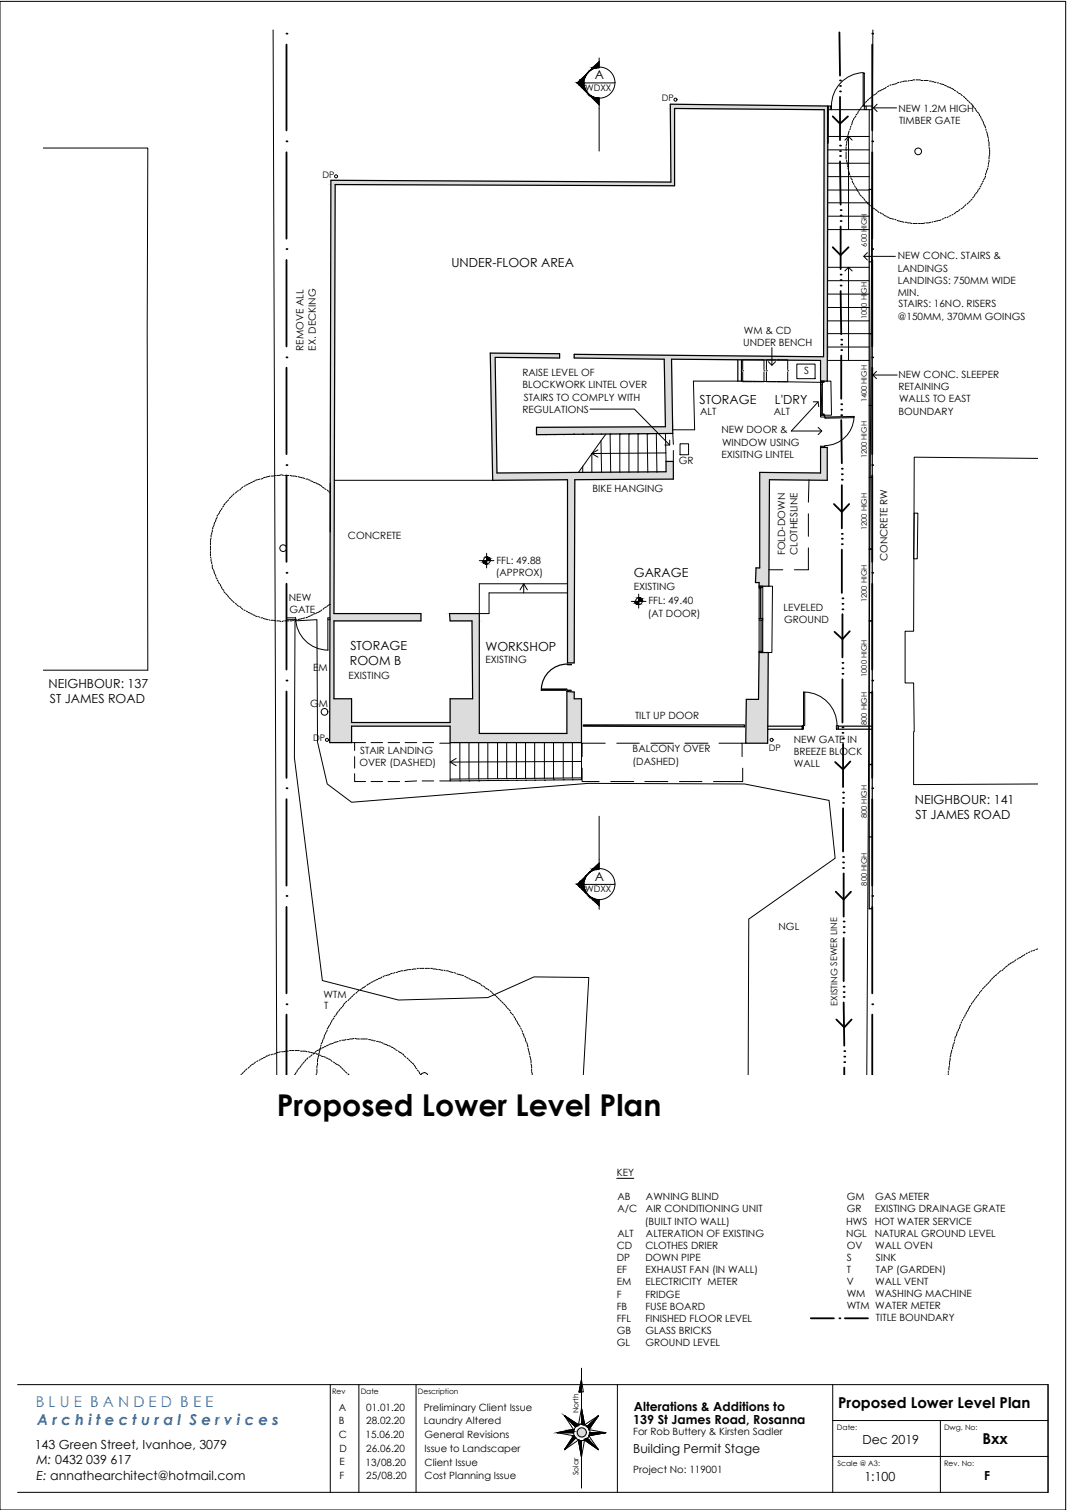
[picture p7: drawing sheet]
<svg xmlns="http://www.w3.org/2000/svg" width="297mm" height="420mm" viewBox="0 0 297 420" stroke-linecap="round" stroke-linejoin="round" font-family="sans-serif">
<!-- layer: Ex-Door -->
<path d="M150.7 191.7h7.1v.4h-7.1zM157.8 192.1h1.2v.3h-1.2zM157.9 184.8a7.2 7.2 0 0 0-7.2 6.8M158 184.4h1v.6h-1zM162.4 201.7h44.9v.5l-44.9-.1z" fill="none" stroke="#000" stroke-width=".34"/>
<!-- layer: Ex-Hatch -->
<g fill="#dcdcdc" stroke="#dcdcdc" stroke-width=".28">
<path d="M186.6 29l43.9 .5h-43.9z"/>
<path d="M92.1 50.2l94.7 .5h-94.7z"/>
<path d="M93.3 51.4h94.5v.3z"/>
<path d="M159.9 98.6l69.4 .7h-69.4z"/>
<path d="M149.4 118.9h37.9v1.7z"/>
<path d="M125.1 170.7h8.3z"/>
<path d="M93 172.8h24.2z"/>
<path d="M125.3 172.8h8.1z"/>
<path d="M157.8 192.4h2.1z"/>
<path d="M125.3 194.4h6.3z"/>
<path d="M91.8 202.1h6.1v4.5z"/>
<path d="M125.3 204.1h36.6v2.5z"/>
<path d="M136.5 98.3l19.3 .1h-19.3z"/>
<path d="M137.8 99.4h18v.2z"/>
<path d="M185.4 128.4h2.1z"/>
<path d="M137.2 133.5h20.8l-20.8 .1z"/>
<path d="M158 133.5h2l-.1 50.9z"/>
<path d="M211.3 181.6h.2z"/>
<path d="M207.8 194.6h3.4z"/>
<path d="M207.8 194.6h6.1l-.2 12.2z"/>
<path d="M228.4 124.5h1.9z"/>
<path d="M211.5 131.4l16.9 .2h-16.9z"/>
<path d="M214.2 133.5h16.1v.1z"/>
<path d="M210.5 158h1z"/>
<path d="M210.3 162.1h3.7z"/>
<path d="M186.6 29.5l43.9 .7v-.7zM186.6 29.5l43.9 .7h-43.9z"/>
<path d="M187.8 30.2l42.7 .3v-.3zM187.8 30.2l42.7 .3z"/>
<path d="M186.6 30.2l1.2 .3v-.3zM186.6 30.2l1.2 .3h-1.2z"/>
<path d="M186.6 30.5l1.2 19.7v-19.7zM186.6 30.5l1.2 19.7h-1z"/>
<path d="M186.8 50.2l1 .5v-.5zM186.8 50.2l1 .5h-1z"/>
<path d="M92.1 50.7l95.7 .7v-.7zM92.1 50.7l95.7 .7h-95.7z"/>
<path d="M92.1 51.4l1.2 .3v-.3zM92.1 51.4l1.2 .3h-1.2z"/>
<path d="M229.4 30.5l1.1 68.1v-68.1zM229.4 30.5l1.1 68.1h-1.2z"/>
<path d="M229.3 98.6l1.2 .7v-.7zM229.3 98.6l1.2 .7h-1.2z"/>
<path d="M159.9 99.3l70.4 .3 .2-.3zM159.9 99.3l70.4 .3h-70.4z"/>
<path d="M159.9 99.6l70.4 .3v-.3zM159.9 99.6l70.4 .3h-45.4zM184.9 99.9h45.4zM184.9 99.9h45.4z"/>
<path d="M186.9 99.9l43.4 .4v-.4zM186.9 99.9l43.4 .4z"/>
<path d="M228.4 100.3l1.9 5.7v-5.7zM228.4 100.3l1.9 5.7h-1.9z"/>
<path d="M229.4 106h.4zM228.4 106h1.4zM228.4 106h1.9z"/>
<path d="M228.4 106h.7zM228.4 106h.7zM228.4 106h1z"/>
<path d="M184.9 99.9l2.4 18.8-.4-18.8zM184.9 99.9l2.4 18.8h-2z"/>
<path d="M185.3 118.7l2 .2v-.2zM149.4 118.9l35.9-.2 2 .2z"/>
<path d="M149.4 118.9v1.7h37.9zM149.4 120.6h37.9l-37.9 .3z"/>
<path d="M92.1 51.7l.9 119 .3-119zM92.1 51.7l.9 119h-1.1z"/>
<path d="M91.9 170.7h25.3zM91.9 170.7h25.3z"/>
<path d="M91.9 170.7l25.3 2.1v-2.1zM91.9 170.7l25.3 2.1h-25.3z"/>
<path d="M91.9 172.8h1.1zM91.9 172.8h1.1z"/>
<path d="M125.1 170.7l8.3 2.1v-2.1zM125.1 170.7l8.3 2.1h-8.1zM125.3 172.8h8.1z"/>
<path d="M157.8 192.4l2.1 2v-2zM157.8 192.4l2.1 2h-2.1z"/>
<path d="M91.9 172.8l1.1 21.6v-21.6zM91.9 172.8l1.1 21.6h-1.2z"/>
<path d="M91.8 194.4h6.1zM91.8 194.4h6.1z"/>
<path d="M131.4 172.8l2 21.6v-21.6zM131.4 172.8l2 21.6h-1.8zM131.6 194.4h1.8zM131.6 194.4h1.8z"/>
<path d="M157.8 194.4h4.1zM157.8 194.4h4.1z"/>
<path d="M125.3 194.4l8.1 6.6v-6.6zM125.3 194.4l8.1 6.6h-8.1z"/>
<path d="M91.8 194.4l6.1 6.6v-6.6zM91.8 194.4l6.1 6.6h-6.1z"/>
<path d="M125.3 201h8.1zM125.3 201h8.1z"/>
<path d="M91.8 201h33.5zM91.8 201h33.5z"/>
<path d="M91.8 201l41.6 1.1v-1.1zM91.8 201l41.6 1.1h-41.6z"/>
<path d="M97.9 202.1h35.5zM97.9 202.1h35.5z"/>
<path d="M91.8 202.1h6.1zM91.8 202.1h6.1z"/>
<path d="M157.8 194.4l4.1 9.7v-9.7zM157.8 194.4l4.1 9.7h-4.1z"/>
<path d="M125.3 202.1l8.1 2v-2zM125.3 202.1l8.1 2h-8.1z"/>
<path d="M157.8 204.1h4.1zM157.8 204.1h4.1z"/>
<path d="M125.3 204.1h32.5zM125.3 204.1h32.5z"/>
<path d="M91.8 206.6h6.1zM91.8 202.1l6.1 4.5h-6.1z"/>
<path d="M125.3 206.6h36.6zM125.3 204.1l36.6 2.5h-36.6z"/>
<path d="M136.5 98.4l19.3 1v-1zM136.5 98.4l19.3 1h-19.1z"/>
<path d="M136.7 99.4l1.1 .2v-.2zM136.7 99.4l1.1 .2h-1.1z"/>
<path d="M185.4 128.4l2.1 2.9v-2.9zM185.4 128.4l2.1 2.9h-2.1z"/>
<path d="M185.4 131.3l2.1 .3v-.3zM138.3 131.6l47.1-.3 2.1 .3z"/>
<path d="M136.7 99.6l1.6 32-.5-32zM136.7 99.6l1.6 32h-1.1z"/>
<path d="M137.2 131.6l50.3 1.7v-1.7zM137.2 131.6l50.3 1.7h-50.3z"/>
<path d="M137.2 133.3l22.8 .2 27.5-.2zM137.2 133.3l22.8 .2h-22.8z"/>
<path d="M137.2 133.5h22.8zM137.2 133.5h22.8z"/>
<path d="M158 184.4h1.9zM158 133.5l1.9 50.9h-1.9z"/>
<path d="M211.3 181.6h2.6zM211.3 181.6h2.6z"/>
<path d="M211.3 181.6l2.6 13v-13zM211.3 181.6l2.6 13h-2.7z"/>
<path d="M207.6 206.8h6.1zM207.8 194.6l5.9 12.2h-6.1z"/>
<path d="M228.4 124.5l1.9 6.9v-6.9zM228.4 124.5l1.9 6.9h-1.9z"/>
<path d="M228.4 131.4l1.9 .2v-.2zM228.4 131.4l1.9 .2h-1.9z"/>
<path d="M211.5 131.6l18.8 1.9v-1.9zM211.5 131.6l18.8 1.9h-18.8z"/>
<path d="M211.5 133.5l2.7 .1v-.1zM211.5 133.5l2.7 .1h-2.7z"/>
<path d="M211.5 133.6l2.5 24.4 .2-24.4zM211.5 133.6l2.5 24.4h-2.5z"/>
<path d="M210.5 158l3.5 4.1v-4.1zM210.5 158l3.5 4.1h-3.7zM210.3 162.1h3.7z"/>
<path d="M211.3 162.1l2.7 1v-1zM211.3 162.1l2.7 1h-2.7zM211.3 163.1h2.7z"/>
<path d="M211.3 163.1h2.7zM212.3 163.1h1.7zM212.3 163.1h1.7zM212.3 163.1h1.7z"/>
</g>
<path d="M92.1 50.2l94.7 .5-.2-21.7 43.9 .5-.2 76.5h-1.9v-5.7l-41.5-.4 .4 20.7-37.9 .3v-2l35.9-.2-.4-18.8-25-.3v-1l69.4 .7 .1-68.8-41.6-.3v21.5l-94.5-.3-.3 119.3h24.2v2.1h-24.2v21.6h4.9v6.6h27.4v-6.6h6.3l-.2-21.6h-6.1l-.2-2.1h8.3v33.4h24.4v-11.7h2.1v2h2v12.2h-36.6v-4.5h-27.4v4.5h-6.1zM136.5 98.3l19.3 .1v1.2l-18-.2 .5 32.2 47.1-.3v-2.9h2.1v4.9l-27.5 .2-.1 50.9h-1.9v-50.9l-20.8 .1zM211.5 131.4l16.9 .2v-7.1h1.9v9.1l-16.1-.1-.2 29.6h-2.7v-1h-1l.2-4.1h1zM211.3 181.6h2.6l-.2 25.2h-6.1l.2-12.2h3.4z" fill="none" stroke="#dcdcdc" stroke-width=".28"/>
<!-- layer: Win-15 -->
<g fill="none" stroke="#000" stroke-width=".28">
<path d="M228.4 106.9v8.3M228.9 106.9v8.3M230.3 106h1l.2 9.5h-1.9M151.9 120.9h.1M154.4 120.9h.1M157 120.9h.1M159.7 120.8h.1M162.2 120.8h.1M164.8 120.8h.1M167.3 120.8h.1M169.8 120.8h.1M172.6 120.8h.1"/>
<path d="M175.1 120.8h.1M177.6 120.8h.1M180.2 120.8h.1M182.7 120.6h.1M211.3 163.8v8.3M211.3 172.6v8.6M211.8 163.8v8.3M211.8 172.6v8.6M212.3 163.4v17.8M214 163.1h1.1l-.2 18.5h-1"/>
</g>
<!-- layer: Ex-Wall-4 -->
<path d="M230.5 29.5l-43.9-.5 .2 21.7-94.7-.5-.3 156.4h6.1v-4.5h27.4v4.5h36.6v-12.2h-2v-1.8l-2.1-.2v11.7h-24.4v-33.4h-8.3l.2 2.1h6.1l.2 21.6h-6.3v6.6h-27.4v-6.6h-4.9v-21.6h24.2v-2.1h-24.2l.3-119.3 94.5 .3v-21.5l41.6 .3-.1 68.8-69.4-.7v1l25 .3 .4 18.8-35.9 .2v2l37.9-.3-.4-20.7 41.5 .4v5.7h1.9l.2-76.5v10.3M136.5 98.3l19.3 .1v1.2l-18-.2 .5 32.2 47.1-.3v-2.9h2.1v4.9l-27.5 .2-.1 50.9h-1.9v-50.9l-20.8 .1zM211.5 131.4l16.9 .2v-7.1h1.9v9.1l-16.1-.1-.2 29.6h-2.7v-1h-1l.2-4.1h1zM211.3 181.6h2.6l-.2 25.2h-6.1l.2-12.2h3.4z" fill="none" stroke="#000" stroke-width=".34"/>
<!-- layer: Furniture-BI -->
<path d="M205.4 106h-12.4l.4 13.6h-6.1M206.4 106l21.9 .4" fill="none" stroke="#000" stroke-width=".28"/>
<!-- layer: Stair-2 -->
<g fill="none" stroke="#000" stroke-width=".28">
<path d="M162.2 129.8v1.6M164.8 126.2v5.2M167.3 122.6l.2 8.8M168.7 120.8l-7.7 10.6M169.8 120.8l.2 10.6M172.6 120.8v10.6M175.1 120.8v10.6M177.6 120.8v10.6M180.2 120.8l.1 10.6M182.7 120.6l.2 10.8M185.3 120.6l.1 7.8M128 217.3h.1"/>
<path d="M128 206.6v10.2M130.6 217.3h.1M130.6 206.6v10.2M133.3 217.3h.1M133.3 206.6v10.2M135.8 217.1h.1M135.8 206.6v10M138.5 217.1h.1M138.5 206.6v10M141.1 217.1h.1M141.1 206.6v10M143.8 217.1h.1"/>
<path d="M143.8 206.6v10M146.3 217.1h.1M146.3 206.6v10M148.8 217.1h.1M148.8 206.6v10M151.6 217.1h.1M151.6 206.6v10M154.1 217h.1M154.1 206.6v10M156.8 217h.1M156.8 206.6v9.9M159.3 217h.1"/>
<path d="M159.3 206.6v9.9M161.9 206.6v10.4l-36.6 .3v-10.5M161.9 216.5l-36.6 .3"/>
</g>
<!-- layer: Over -->
<g fill="none" stroke="#000" stroke-width=".28">
<path d="M187.3 120.6l.2 3.1M187.5 125.3v3.1M225.2 133.5l-.2 6.2M214 158.5h3.9M225 143v6.2M225 152.4v6.1h-3.9M97.9 206.6h.8M98.7 215.3v2.2h3.1M98.7 210.5v3.2M101.8 206.6h-3.1v2.2M103.3 217.5h3.2M103.3 206.6h3.2"/>
<path d="M108 217.5h3.3M108 206.6h3.3M112.8 206.6h3.2M116 217.3l-3.2 .2M117.5 217.3h3.2M117.7 206.6h3M122.4 206.8h2.9M122.4 217.3h2.9M162.1 213.7v3.8h4.7M168.5 206.8h-6.4v3.7M170 217.5h6.4M171.7 206.8h6.3"/>
<path d="M179.5 217.5h6.4M181.2 206.8h6.3M189.1 217.5h6.3M190.7 206.8h6.4M200.2 206.8h6.4v3.7M206.6 206.8h1M206.8 213.7v3.8h-8.2"/>
</g>
<!-- layer: Title-Bdy -->
<g fill="#000">
<circle cx="79.8" cy="9.4" r=".25"/>
<circle cx="242.8" cy="9.4" r=".25"/>
<circle cx="79.8" cy="39.3" r=".25"/>
<circle cx="242.8" cy="39.3" r=".25"/>
<circle cx="79.8" cy="69.3" r=".25"/>
<circle cx="242.8" cy="69.3" r=".25"/>
<circle cx="79.8" cy="99.4" r=".25"/>
<circle cx="242.8" cy="99.4" r=".25"/>
<circle cx="79.8" cy="129.4" r=".25"/>
<circle cx="242.8" cy="129.4" r=".25"/>
<circle cx="79.8" cy="159.4" r=".25"/>
<circle cx="242.8" cy="159.4" r=".25"/>
<circle cx="79.8" cy="189.4" r=".25"/>
<circle cx="242.8" cy="189.4" r=".25"/>
<circle cx="79.8" cy="219.3" r=".25"/>
<circle cx="242.8" cy="219.3" r=".25"/>
<circle cx="79.8" cy="249.3" r=".25"/>
<circle cx="242.8" cy="249.3" r=".25"/>
<circle cx="79.8" cy="279.4" r=".25"/>
<circle cx="242.8" cy="279.4" r=".25"/>
<circle cx="233.7" cy="366.8" r=".25"/>
</g>
<g fill="none" stroke="#000" stroke-width=".51">
<path d="M79.8 12.4v23.9M242.8 12.4v23.9M79.8 42.4v24M242.8 42.4v24M79.8 72.3v24.1M242.8 72.3v24.1M79.8 102.3v24.1M242.8 102.3v24.1M79.8 132.3v24M242.8 132.3v24M79.8 162.4v23.9M242.8 162.4v23.9"/>
<path d="M79.8 192.4v24.1M242.8 192.4v24.1M79.8 222.4v24M242.8 222.4v24M79.8 252.3v24.1M242.8 252.3v24.1M79.8 282.3v16.8M242.8 282.3v16.8M225.7 366.8h6.5M235.2 366.8h6.4"/>
</g>
<!-- layer: Fence -->
<path d="M76 8.3l1 290.8M243 8.3l-1.7 290.8" fill="none" stroke="#000" stroke-width=".28"/>
<!-- layer: Stair-15 -->
<path d="M166.5 125.2l-1.7 1 1.7 1M185.4 126l-20.6 .2M144.8 164.1l1-1.7 1 1.7M145.8 162.4v2.6M127 211l-1.7 1 1.7 1.1M161.9 211.9l-36.6 .1" fill="none" stroke="#000" stroke-width=".28"/>
<!-- layer: Wall-25 -->
<g fill="none" stroke="#000" stroke-width=".28">
<circle cx="188" cy="27.7" r=".42"/>
<circle cx="93.6" cy="49.1" r=".42"/>
<circle cx="91" cy="205.9" r=".42"/>
<circle cx="214.8" cy="205.9" r=".42"/>
</g>
<!-- layer: Landscape-2 -->
<g fill="none" stroke="#000" stroke-width=".28">
<path d="M230.5 29.5h.6M230.5 30.5h.6M230.5 38h11.5M231.1 29.5h.4v1h-.4zM231.5 30.5h9.1M240.3 20.4h.3v9.1h-.3zM240.4 20.2a9.2 9.2 0 0 0-8.9 9.2M240.6 29.5h.5v1h-.5zM241.1 29.5h1.7M241.1 30.5h1.7M242 30.5v22.2M230.5 41.7h11.5"/>
<path d="M230.5 45.4h11.5M230.5 49.1h11.5M230.5 52.9h11.5M230.5 56.4h11.5M230.5 60.2h11.5M230.5 63.9h11.5M230.5 74.4h11.5M230.5 78.1h11.5M230.5 81.8h11.5M230.5 85.6h11.5M230.5 89.3h11.5M230.5 92.8h11.5"/>
<path d="M230.5 96.6h11.5M230.5 100.3h11.5M79.8 171.9h2.5M79.8 172.4h2.5M82.3 171.8a9.1 9.1 0 0 0 9.1 9.1M91.3 172.4h.6M91.9 171.9h-.6v9"/>
</g>
<!-- layer: Landscape-15 -->
<path d="M162.4 299.1l1.5-27.1-15.2-.2-12.9 5.8-24.9 .7-21.2-5.5-7.7-61.9 .1-38.1 6.1-.4 .2 34.1 2.7 11.6 6.8 5.1 65.8-5.2 43.6 .1 23.5 4.6 1.7 16.1-24.1 16.9-.1 43.4" fill="none" stroke="#000" stroke-width=".28"/>
<!-- layer: Win-2 -->
<path d="M228.4 106h1v.4h-1zM228.4 106.4h.5v.5h-.5zM228.4 115.2h1v.3h-1zM228.6 106.9l.2 8.3M211.3 163.1h1v.3h-1zM211.3 163.4h.5v.4h-.5zM211.3 172.1h1v.5h-1zM211.7 163.8v8.3M211.8 172.1v.5M212.2 172.6v8.6M211.3 181.2h1v.4h-1z" fill="none" stroke="#000" stroke-width=".28"/>
<!-- layer: Text-20 -->
<g fill="#000" stroke="#000" stroke-width=".28">
<path d="M134.6 156.7h.9zM135 156.8h.5zM135.1 156.8h.4v.2zM135.5 155h.1zM177.5 168.2h.3zM177.8 166.3h.2z"/>
<path d="M134.5 156l1 .2v-.2zM134.5 156l1 .2h-1z"/>
<path d="M134.5 156.2l1 .1v-.1zM134.5 156.2l1 .1h-1z"/>
<path d="M134.5 156.3l1 .2v-.2zM134.5 156.3l1 .2z"/>
<path d="M134.6 156.5l.9 .2v-.2zM134.6 156.5l.9 .2h-.9zM134.6 156.7h.9z"/>
<path d="M134.8 156.7l.7 .1v-.1zM134.8 156.7l.7 .1zM135 156.8h.5z"/>
<path d="M135.3 157h.2zM135.1 156.8l.4 .2z"/>
<path d="M135.5 155h.3zM135.5 155h.3z"/>
<path d="M135.5 155l.5 .2zM135.5 155l.5 .2h-.5z"/>
<path d="M135.5 155.2h.6zM135.5 155.2h.6z"/>
<path d="M135.5 155.2l.6 .1v-.1zM135.5 155.2l.6 .1h-.6z"/>
<path d="M135.5 155.3l.8 .2zM135.5 155.3l.8 .2h-.8z"/>
<path d="M135.5 155.5l.8 .2v-.2zM135.5 155.5l.8 .2h-.8z"/>
<path d="M135.5 155.7l1 .1zM135.5 155.7l1 .1h-1z"/>
<path d="M135.5 155.8l1 .2v-.2zM135.5 155.8l1 .2h-1z"/>
<path d="M177.3 168.2h.5zM177.6 168.2h.2zM177.5 168.2h.3z"/>
<path d="M176.8 167.3l1 .2v-.2zM176.8 167.3l1 .2h-1z"/>
<path d="M176.8 167.5l1 .2v-.2zM176.8 167.5l1 .2h-1z"/>
<path d="M176.8 167.7l1 .2v-.2zM176.8 167.7l1 .2zM177 167.9h.8zM177 167.9h.8z"/>
<path d="M177 167.9l.8 .1v-.1zM177 167.9l.8 .1z"/>
<path d="M177.1 168l.7 .2v-.2zM177.1 168l.7 .2zM177.3 168.2h.5z"/>
<path d="M177.8 166.3h.3zM177.8 166.3h.3z"/>
<path d="M177.8 166.3h.5zM177.8 166.3h.5z"/>
<path d="M177.8 166.3l.7 .2zM177.8 166.3l.7 .2h-.7z"/>
<path d="M177.8 166.5l.8 .2zM177.8 166.5l.8 .2h-.8z"/>
<path d="M177.8 166.7l.8 .1v-.1zM177.8 166.7l.8 .1h-.8z"/>
<path d="M177.8 166.8l1 .2zM177.8 166.8l1 .2h-1z"/>
<path d="M177.8 167l1 .2v-.2zM177.8 167l1 .2h-1z"/>
<path d="M177.8 167.2l1 .1v-.1zM177.8 167.2l1 .1h-1z"/>
</g>
<g fill="none" stroke="#000" stroke-width=".28">
<path d="M133.4 156h4.1M135.5 154v4M175.8 167.3h4M177.8 165.3v3.9"/>
<circle cx="135.6" cy="155.9" r=".93"/>
<circle cx="177.9" cy="167.3" r=".93"/>
</g>
<!-- layer: Floor-2 -->
<path d="M93.1 133.6h44.1M158 162.4h-24.6v8.3h2.7v-5.7h21.9" fill="none" stroke="#000" stroke-width=".28"/>
<!-- layer: Neighbour -->
<path d="M12 41.2h29.1l-.1 50.3 .1 95h-29.1M288.9 127.6l-34.4-.4-.2 48.4h-2.3v14.4h2.3l.2 13.6M254.5 142.8h1l-.1 12.7h-1.1zM254.3 203.6v14.7l34.6-.2" fill="none" stroke="#000" stroke-width=".28"/>
<!-- layer: Wall-35 -->
<path d="M205.4 100.1v5.9h1v-5.9M213.7 202.1h9.7v.8h-9.7M242.8 202.1h-9.5v.8h9.5" fill="none" stroke="#000" stroke-width=".34"/>
<!-- layer: Door -->
<path d="M228.4 115.5h1.2v.5h-1.2zM229.6 116l8.1-.1v.3l-8.1 .2zM237.7 116.1a8.2 8.2 0 0 1-8.1 7.9M228.4 124.2h1.2v.3h-1.2zM223.7 192.6h.3v9.3h-.3zM224.1 192.6a9.2 9.2 0 0 1 8.9 9.2M223.4 201.9h.3v1h-.3zM232.8 201.9h.5v1h-.5z" fill="none" stroke="#000" stroke-width=".28"/>
<!-- layer: 0 -->
<g fill="none" stroke="#000" stroke-width=".28">
<path d="M235.2 39l1-1 1 1M236.2 38v25.9M243.2 30h6.4M244.2 29l-1 1 1 1M235.2 75.4l1-1 1 1M236.2 74.4v25.9M240.5 71.3h8.8M241.5 70.3l-1 1 1 1M214.9 96.7v4.9M164.3 113.8h12.3l9.8 10M213.9 100.6l1 1 1-1M226.4 111.8h1.4l.1 1.4"/>
<path d="M227.8 118.9l1 1-1 1M227.8 111.8l-7.5 8.1h8.5M243 104.4h6.8M244 103.3l-1 1.1 1 1M186.4 122.5v1.3h-1.3"/>
</g>
<!-- layer: Under -->
<g fill="none" stroke="#000" stroke-width=".28">
<path d="M206.8 103.2h.1M206.8 103.5v2.7h2.7M209.5 100.1h-2.7v2.7M209.6 100.1h.1M209.6 106.2h.1M210 100.1h2.7v2.7M212.7 103.2h.1M212.7 103.5v2.7h-2.7M213.4 103.2h.1M213.4 103.5v2.7h2.7M216.1 100.1h-2.7v2.7M216.4 100.1h.1"/>
<path d="M216.4 106.2h.1M216.6 100.1h2.7v2.7M219.3 103.2h.1M219.3 103.5v2.7h-2.7"/>
</g>
<!-- layer: Sanitary -->
<path d="M221.8 101.3h5.1v4.1h-5.1z" fill="none" stroke="#000" stroke-width=".28"/>
<!-- layer: Services -->
<g fill="none" stroke="#000" stroke-width=".28">
<path d="M189.3 123.5h2.4v3h-2.4z"/>
<circle cx="90.3" cy="198.1" r=".93"/>
</g>
<!-- layer: Vegetation -->
<g fill="none" stroke="#000" stroke-width=".28">
<path d="M235.7 39.3v.5M235.9 38.7v.5M236.1 37.8l-.2 .5M236.2 37.1l-.1 .5M236.4 36.4l-.2 .6M236.7 35.8l-.1 .3M236.9 35.1l-.2 .3M237.2 34.2l-.1 .6M237.4 33.6l-.2 .5M237.7 32.9l-.1 .5M238.3 32.4l-.4 .3M238.6 31.7l-.3 .3"/>
<path d="M238.9 31l-.1 .5M239.4 30.4l-.3 .5M239.8 29.8l-.2 .4M240.3 29.3l-.4 .4M240.8 28.7l-.3 .5M241.3 28.2l-.3 .3M241.8 27.6l-.3 .4M242.5 27.1l-.5 .4M243 26.6l-.3 .4M243.7 26.3l-.5 .2M244.2 25.8l-.4 .3M244.9 25.3l-.6 .3"/>
<path d="M245.5 24.9l-.5 .4M246.2 24.6l-.5 .3M246.7 24.3l-.3 .3M247.4 23.9l-.3 .2M248.1 23.6l-.4 .1M248.9 23.4l-.5 .2M249.6 23.2l-.5 .2M250.3 22.9l-.5 .2M251 22.7l-.4 .2M251.8 22.6l-.5 .1M252 22.6h.5M253.2 22.4l-.4 .2"/>
<path d="M253.5 22.4h.5M254.2 22.2h.5M255 22.2h.5M255.7 22.2h.5M256.4 22.4h.5M257.2 22.4h.5M257.9 22.4h.5M258.7 22.6h.5M259.4 22.7h.5M260.1 22.9h.5M260.9 23.1h.4M261.6 23.2l.5 .2"/>
<path d="M262.3 23.4l.5 .2M263 23.7l.5 .2M263.7 24.1l.5 .2M264.3 24.3l.5 .3M265 24.6l.5 .3M265.7 25.1l.3 .2M266.4 25.4l.3 .4M266.9 26l.5 .1M267.5 26.3l.4 .3M268.2 26.8l.4 .3M268.7 27.3l.4 .3M269.2 27.8l.4 .4"/>
<path d="M269.7 28.3l.4 .4M270.3 28.8l.3 .4M270.8 29.3l.3 .5M271.3 30l.3 .4M271.6 30.5l.3 .5M272.1 31.2l.4 .3M272.6 31.7l.2 .5M273 32.4l.1 .5M273.3 33.1l.2 .5M273.6 33.7l.2 .5M273.8 34.4l.4 .5M274.2 35.1l.1 .5"/>
<path d="M274.5 35.9v.4M274.7 36.6l.1 .5M274.8 37.3l.2 .5M275 38l.2 .5M275.2 38.8v.5M275.3 39.5v.5M235.5 43.7v.5M235.5 40.9v.5M235.5 41.5v.5M235.5 42.4v.5M235.5 43.1v.5M235.7 44.6v.5"/>
<path d="M235.7 40l-.2 .5M235.9 45.3v.5M235.9 46.1l.2 .3M236.1 46.8l.1 .5M236.2 47.5l.2 .5M236.4 48.1l.2 .5M236.7 49l.2 .3M236.9 49.7l.3 .3M237.2 50.3l.2 .5M237.6 51l.1 .4M237.9 51.7l.2 .3M238.3 52.2l.3 .5"/>
<path d="M238.6 52.9l.3 .5M239.1 53.6l.2 .5M239.4 54.2l.4 .4M239.9 54.7l.4 .4M240.5 55.2l.3 .6M241 55.9l.3 .4M241.5 56.4l.3 .4M242 56.9l.3 .4M242.7 57.4l.3 .4M243.2 58l.3 .1M243.7 58.3l.5 .3M244.3 58.8l.4 .3"/>
<path d="M245 59.1l.4 .4M245.7 59.5l.3 .3M246.2 60l.5 .2M264.7 60l-.4 .2M265.3 59.6l-.3 .2M266 59.1l-.3 .4M266.7 58.8l-.5 .2M267.2 58.3l-.3 .3M267.9 58l-.4 .1M268.4 57.4l-.3 .4M268.9 56.9l-.3 .4M269.6 56.4l-.4 .4"/>
<path d="M270.1 55.9l-.4 .4M270.6 55.4l-.3 .4M271.1 54.7l-.3 .4M271.4 54.1l-.1 .5M271.9 53.6l-.3 .3M272.3 52.9l-.2 .5M272.8 52.4l-.3 .3M273.1 51.7l-.3 .3M273.5 51l-.4 .4M273.8 50.3l-.3 .4M274.2 49.7l-.4 .3M274.3 49v.3h-.1"/>
<path d="M274.5 48.1l-.2 .5M274.7 47.5v.5M275 46.8l-.2 .5M275.2 45.3v.5M275.2 46.1l-.2 .3M275.3 41l.2 .5M275.3 40.2v.5M275.3 43.7v.5M275.3 44.6v.5M275.5 41.7v.5M275.5 42.4v.5M275.5 43.1l-.2 .5"/>
<path d="M246.9 60.3l.5 .2M247.6 60.7l.5 .1M248.2 60.8l.6 .2M249.1 61l.3 .2M249.8 61.3l.5 .2M250.4 61.5l.6 .2M251.1 61.7l.5 .1M252 61.8h.5M252.6 62h.6M253.3 62l.5 .2M254.2 62.2h.5M254.8 62.2h.6"/>
<path d="M255.7 62.2h.5M256.4 62.2h.5M257.6 62l-.6 .2M257.9 62h.5M259.1 61.8l-.5 .2M259.8 61.7l-.4 .1M260.6 61.5l-.5 .2M261.3 61.3l-.5 .2M262 61.2l-.5 .1M262.6 60.8l-.3 .2M263.3 60.5l-.3 .2M264 60.3l-.3 .2"/>
<path d="M63.2 139.6l-.4 .3M63.7 139.1l-.4 .3M64.2 138.4l-.4 .3M64.7 137.9l-.4 .3M65.2 137.4l-.3 .3M65.9 136.9l-.4 .3M66.4 136.5l-.4 .2M67.1 136l-.4 .4M67.6 135.5l-.4 .3M68.2 135.2l-.3 .1M68.9 134.8l-.5 .2M69.6 134.5l-.5 .2"/>
<path d="M70.3 134.2l-.5 .1M71 133.8l-.6 .2M71.6 133.5l-.5 .1M72.3 133.3l-.5 .2M73.2 133.1l-.6 .2M73.8 132.8l-.5 .2M74.5 132.6l-.5 .2M75.2 132.5l-.5 .1M75.5 132.5h.5M76.7 132.3l-.5 .2M77 132.3h.6M78.2 132.1l-.5 .2"/>
<path d="M78.4 132.1l.5 .2M79.2 132.3h.6M79.9 132.3h.5M80.8 132.3l.5 .2M81.4 132.5h.6M82.1 132.5l.5 .1M83 132.6l.5 .2M83.7 132.8l.5 .2M84.3 133l.5 .1M85.2 133.3h.5M85.9 133.5l.5 .1M86.5 133.8l.5 .2"/>
<path d="M87.2 134.2l.5 .1M87.9 134.3l.5 .4M88.6 134.7l.5 .3M89.2 135l.4 .3M89.7 135.5l.6 .3M90.4 136l.4 .2M91.1 136.4l.3 .3M91.6 136.9l.3 .1M58.6 150.4v.5M58.6 154.1v.5M58.6 151.1v.5M58.6 151.9v.5"/>
<path d="M58.6 152.6v.5M58.6 153.5v.5M58.6 155l.2 .3M58.8 148.9v.5M58.8 155.7v.5M58.8 149.7l-.2 .5M58.9 148.2v.5M58.9 156.3v.5M59.1 157.9l.2 .5M59.1 147.5v.5M59.1 157.2v.5M59.3 146.7l-.2 .5"/>
<path d="M59.4 158.5l.2 .5M59.6 146l-.2 .5M59.6 159.2l.2 .5M59.8 145.3l-.2 .5M59.9 159.9l.2 .5M60.1 144.7l-.2 .5M60.5 144l-.4 .5M60.6 143.3l-.1 .3M61.1 142.6l-.3 .5M61.5 141.9l-.4 .6M61.8 141.4l-.2 .4M62.3 140.8l-.3 .3"/>
<path d="M62.7 140.1l-.4 .3M60.1 160.7l.4 .4M60.5 161.4l.3 .4M60.8 162.1l.3 .3M61.3 162.6l.2 .5M61.6 163.3l.2 .5M62 164l.3 .3M62.3 164.6l.4 .4M62.8 165.1l.4 .4M63.3 165.7l.4 .5M63.8 166.3l.4 .4M64.3 166.8l.4 .4"/>
<path d="M64.9 167.3l.3 .4M65.5 167.9l.4 .3M66 168.4l.4 .3M66.7 168.7l.4 .3M67.2 169.2l.4 .3M67.9 169.7l.3 .2M68.6 170.1l.3 .1M69.1 170.4l.5 .2M69.8 170.7l.5 .2M70.4 171.1l.6 .1M71.1 171.4l.5 .2M72 171.6l.3 .1"/>
<path d="M72.6 171.9h.6M73.3 172.1l.5 .2M74 172.3l.5 .1M74.8 172.4l.4 .2M75.5 172.6h.5M76.2 172.6l.5 .2M77 172.8h.6M77.7 172.8l.5 .1M78.9 172.8l-.3 .1M79.2 172.8h.6M79.9 172.8h.5M80.8 172.8h.5"/>
<path d="M81.4 172.6h.6M82.6 172.4l-.3 .2M83.5 172.3l-.5 .1M84.2 172.1l-.5 .2M84.8 171.9l-.5 .2M85.7 171.7l-.5 .2M86.4 171.4l-.5 .2M87 171.1l-.5 .1M87.7 170.7l-.5 .2M88.4 170.4l-.5 .3M89.1 170.1l-.5 .3M89.6 169.7l-.4 .4"/>
<path d="M90.3 169.2l-.4 .3M90.9 168.9l-.5 .1M91.4 168.4l-.3 .3M91.6 168.2h.3M95.7 279.6l-.4 .5M96 279.1l-.3 .3M96.5 278.6l-.3 .3M97.2 278.1l-.3 .3M97.7 277.6l-.3 .3M98.2 277.1l-.3 .3M98.7 276.6l-.3 .3M99.4 276.1l-.3 .3"/>
<path d="M99.9 275.5l-.3 .4M100.6 275.2l-.4 .3M101.3 274.7l-.5 .3M101.8 274.4l-.4 .3M102.4 273.9l-.3 .3M103.1 273.5l-.5 .4M103.8 273.2l-.5 .1M104.5 272.8l-.5 .2M105.2 272.5l-.6 .2M105.8 272.2l-.5 .1M106.3 271.8l-.3 .4M107 271.5l-.3 .3"/>
<path d="M107.9 271.3l-.5 .2M108.5 271.1l-.5 .2M109.2 270.8l-.5 .2M109.9 270.6l-.3 .2M110.7 270.5l-.5 .1M110.9 270.3h.5M111.6 270.1h.5M112.9 270l-.5 .1M113.6 269.8l-.5 .2M113.8 269.8h.5M115.1 269.6l-.5 .2M115.3 269.6h.5"/>
<path d="M116.2 269.5h.3M116.8 269.5h.5M117.5 269.5h.5M118.4 269.5h.5M119 269.5h.5M119.9 269.5h.5M120.6 269.6h.5M121.2 269.6l.6 .2M122.1 269.8h.5M122.8 270h.5M123.6 270l.4 .1M124.3 270.1h.5"/>
<path d="M125 270.3l.5 .2M125.6 270.5l.6 .1M126.5 270.6l.3 .2M127.2 271l.5 .1M127.8 271.1l.6 .2M128.5 271.3l.5 .2M129.4 271.7l.3 .1M129.9 272l.5 .2M130.6 272.3l.5 .2M131.2 272.7l.5 .1M131.9 272.8l.5 .4M132.6 273.2l.5 .3"/>
<path d="M133.3 273.5l.5 .4M133.9 274l.4 .4M134.6 274.4l.4 .3M135.1 274.9l.5 .3M135.8 275.2l.3 .3M136.5 275.7l.3 .4M137 276.2l.3 .4M137.5 276.7l.5 .4M138.2 277.2l.3 .4M138.7 277.7l.3 .4M139.2 278.3l.3 .3M139.7 278.8l.3 .3"/>
<path d="M140.2 279.3l.3 .3M140.7 279.8l.4 .5M270.3 279.8l-.4 .3M270.6 279.1l-.2 .3M271.1 278.4l-.3 .5M271.4 277.9l-.1 .4M271.9 277.2l-.3 .5M272.5 276.7l-.4 .4M272.8 276.1l-.2 .3M273.3 275.5l-.3 .4M273.8 274.9l-.3 .3M274.3 274.4l-.3 .3"/>
<path d="M274.8 273.9l-.3 .3M275.3 273.3l-.3 .4M275.8 272.7l-.3 .5M276.4 272.2l-.4 .3M276.9 271.7l-.4 .3M277.4 271.1l-.4 .4M278 270.6l-.3 .4M278.6 270.1l-.4 .4M279.2 269.8l-.3 .3M279.7 269.3l-.3 .3M280.4 268.8l-.5 .3M280.9 268.3l-.3 .3"/>
<path d="M281.6 267.9l-.5 .4M282.3 267.6l-.5 .2M282.8 267.1l-.4 .3M283.5 266.7l-.4 .2M284.1 266.4l-.5 .2M284.8 265.9l-.5 .3M285.3 265.6l-.3 .3M286 265.2l-.3 .2M286.7 264.9l-.4 .1M287.4 264.5l-.4 .2M288 264.4l-.3 .1M288.9 264l-.5 .2"/>
<path d="M67.2 298.9l-.1 .2M67.7 298.4l-.3 .3M68.2 297.9l-.3 .3M68.7 297.4l-.3 .3M69.4 296.9l-.3 .3M69.9 296.4l-.3 .3M70.6 296l-.5 .2M71.1 295.5l-.3 .4M71.8 295.2l-.3 .2M72.5 294.9l-.4 .1M73.2 294.5l-.6 .2M73.8 294.2l-.5 .1"/>
<path d="M74.5 293.8l-.5 .2M75.2 293.5l-.5 .2M75.9 293.3l-.4 .2M76.7 293.2l-.5 .1M77.4 292.8l-.5 .2M78.1 292.7l-.5 .1M78.4 292.7h.5M79.6 292.5l-.5 .2M79.8 292.5h.5M80.6 292.3h.5M81.3 292.3h.5M82 299.1h.1"/>
<path d="M82.1 292.3h.5M82.5 298.4l-.4 .5M82.8 297.7l-.2 .5M82.8 292.3h.5M83.3 297.2l-.3 .4M83.7 292.5h.5M83.8 296.5l-.3 .6M84.2 296l-.2 .4M84.3 292.5h.5M84.7 295.5l-.4 .4M85 292.5l.5 .2M85.2 294.9l-.4 .5"/>
<path d="M85.7 294.3l-.4 .4M85.9 292.7l.5 .1M86.4 294l-.4 .2M86.5 292.8l.5 .2M86.9 293.5l-.4 .3M87.2 293l.5 .2M87.5 293l-.3 .3M88.1 293.2l.5 .1M88.1 298.7v.4M88.1 292.5l-.4 .3M88.2 296.5v.6M88.2 297.4v.5"/>
<path d="M88.2 298.1v.5M88.4 295v.5M88.4 295.9v.5M88.6 294.3l-.2 .6M88.7 292.1l-.5 .2M88.7 293.7l-.1 .5M88.7 293.5l.5 .2M88.9 292.8l-.2 .5M89.1 292.1l-.2 .6M89.2 291.5l-.1 .5M89.4 290.8l-.2 .3M89.4 291.8l-.5 .2"/>
<path d="M89.4 293.8l.5 .2M89.7 289.9l-.3 .5M89.9 289.3l-.2 .5M90.1 291.5l-.5 .1M90.1 294l.5 .2M90.3 288.6l-.2 .5M90.4 287.9l-.1 .5M90.8 287.2l-.2 .5M90.8 291.1l-.5 .2M90.8 294.3l.5 .2M91.1 286.6l-.2 .5M91.4 294.7l.5 .2"/>
<path d="M91.4 285.9l-.3 .3M91.4 290.8l-.5 .2M91.8 285.2l-.4 .5M92.1 284.5l-.2 .5M92.1 290.4l-.5 .2M92.1 295l.4 .4M92.5 283.8l-.2 .6M92.8 290.3l-.5 .1M92.8 295.5l.3 .2M93 283.3l-.4 .4M93.3 282.7l-.3 .3M93.3 295.9l.5 .3"/>
<path d="M93.5 289.9l-.5 .2M93.8 282l-.3 .5M94 296.2l.5 .3M94.1 281.5l-.3 .3M94.1 289.8l-.5 .1M94.5 289.6h.3M94.7 280.8l-.4 .5M94.7 296.7l.3 .4M95.2 280.3l-.4 .3M95.2 289.4h.5M95.2 297.2l.3 .4M95.7 297.7l.3 .4"/>
<path d="M96.2 298.2l.3 .4M96.4 289.3l-.6 .1M96.7 289.3h.5M96.9 298.7l.3 .4M97.4 289.1h.5M98.6 288.9l-.6 .2M98.9 288.9l.5 .2M99.6 289.1h.5M100.4 289.1h.5M101.1 289.1h.5M101.8 289.1h.5M102.6 289.3h.5"/>
<path d="M103.3 289.4h.5M104 289.6h.5M104.8 289.8h.5M105.5 289.9h.5M106.2 290.1l.5 .2M106.8 290.4l.6 .2M107.5 290.6l.5 .4M108.2 291l.5 .1M108.9 291.3l.5 .2M109.6 291.6l.5 .4M110.2 292.1l.4 .2M110.9 292.5l.4 .3"/>
<path d="M111.4 292.8l.5 .4M112.1 293.3l.3 .4M112.6 293.8l.3 .4M113.3 294.3l.3 .4M113.8 294.9l.3 .3M114.3 295.4l.3 .3M114.8 295.9l.3 .3M115.3 296.4l.4 .5M115.7 297.1l.3 .3M116.2 297.7l.3 .4M116.7 298.2l.1 .5M117 298.9l.2 .2 .1-.4 .9-.3 .7 .3 .1 .4"/>
<path d="M141.2 280.5l.4 .3M141.7 281l.4 .3M142.1 281.6l.3 .4M142.6 282.2l.3 .3M143.1 282.8l.2 .4M143.4 283.3l.2 .5M143.8 284l.3 .5M144.1 284.7l.3 .5M144.6 285.4l.2 .3M144.9 286l.2 .4M145.3 286.7l.2 .4M145.5 287.4l.3 .5"/>
<path d="M145.8 288.1l.2 .5M146.1 288.8l.2 .5M146.3 289.4l.2 .5M146.6 290.1l.2 .5M146.8 290.8l.2 .5M147 291.6l.2 .5M147.2 292.3l.1 .5M147.3 293l.2 .5M147.5 293.8l.2 .5M147.7 294.5l.1 .5M147.8 296l.2 .5M147.8 295.2v.5"/>
<path d="M148 298.2l.2 .5M148 296.7v.5M148 297.6v.5M148.2 298.9v.2M264 298.1v.3M264 298.7v.4M264.2 297.2v.5M264.3 295.7v.5M264.3 296.5l-.1 .6M264.5 295l-.2 .5M264.5 294.3v.6M264.7 293.5l-.2 .5"/>
<path d="M264.8 292.8l-.1 .5M265 292.1l-.2 .6M265.2 291.3v.5M265.3 290.6v.5M265.7 289.9l-.2 .5M265.9 289.3l-.2 .3M266 288.4l-.1 .5M266.4 287.7l-.2 .5M266.5 287.1l-.1 .5M266.9 286.4l-.2 .5M267.2 285.7l-.2 .5M267.4 285l-.2 .5"/>
<path d="M267.7 284.4l-.2 .3M268.1 283.7l-.2 .3M268.4 283l-.2 .3M268.7 282.3l-.1 .5M269.1 281.6l-.2 .6M269.6 281l-.4 .5M269.9 280.3l-.3 .5"/>
<circle cx="255.6" cy="42.1" r=".93"/>
<circle cx="78.8" cy="152.5" r=".93"/>
</g>
<!-- layer: Reference -->
<g fill="#000" stroke="#000" stroke-width=".28">
<path d="M164.3 19.7l.5-.4zM164.9 18.8l1.9-1.7v1.7zM162.7 25.1h.4l.3 .5zM163.7 20.2l-.6 .7zM163.7 26.1l.7 .5zM162.7 248.1h.4l.3 .5zM163.1 243.7l.6-.5zM163.7 249.1l.7 .5zM164.6 242.4h.2l-.5 .3zM164.9 241.9l1.9-1.7v1.7z"/>
<path d="M164.1 19.7l.5-.4zM164.1 19.7h.2l-.6 .5z"/>
<path d="M164.8 19v.3l.6-.3zM164.8 19v.3h-.2z"/>
<path d="M164.9 18.8h1.2zM164.9 18.8h1.9z"/>
<path d="M164.9 18.8l.5 .2 .7-.2zM164.9 18.8l.5 .2h-.6z"/>
<path d="M161.5 22.2l1.1 .9v-.9zM161.5 22.2l1.1 .9h-1.9z"/>
<path d="M160.7 23.1l1.9 .6v-.6zM160.7 23.1l1.9 .6h-1.2z"/>
<path d="M161.4 23.7l1.3 .7-.1-.7zM161.4 23.7l1.3 .7h-.6z"/>
<path d="M162.1 24.4l1 .7-.4-.7zM162.1 24.4l1 .7h-.4z"/>
<path d="M162.7 25.1l.7 .5zM163.2 25.6l.5 .5z"/>
<path d="M162.4 21.5l.2 .7 .3-.7zM161.5 22.2l.9-.7 .2 .7z"/>
<path d="M163.1 20.9l-.2 .6 .3-.6zM163.1 20.9l-.2 .6h-.5z"/>
<path d="M164.3 26.6l.8 .4zM164.3 26.6l.8 .4z"/>
<path d="M164.8 27l1.1 .3zM164.8 27l1.1 .3h-1z"/>
<path d="M164.9 27.3h1.9zM164.9 27.3h1.9zM164.9 27.3h1.9v1.9z"/>
<path d="M161.5 245.2l1.1 .9v-.9zM161.5 245.2l1.1 .9h-1.9z"/>
<path d="M160.7 246.1l1.9 .7v-.7zM160.7 246.1l1.9 .7h-1.2z"/>
<path d="M161.4 246.8l1.3 .6-.1-.6zM161.4 246.8l1.3 .6h-.6z"/>
<path d="M162.1 247.4l1 .7-.4-.7zM162.1 247.4l1 .7h-.4z"/>
<path d="M162.7 248.1l.7 .5zM163.2 248.6l.5 .5z"/>
<path d="M162.4 244.6l.2 .6 .3-.6zM161.5 245.2l.9-.6 .2 .6z"/>
<path d="M163.1 243.7l-.2 .9 .3-.9zM163.1 243.7l-.2 .9h-.5z"/>
<path d="M164.3 249.6l.8 .4zM164.3 249.6l.8 .4z"/>
<path d="M164.1 242.7l.5-.3zM164.1 242.7h.2l-.6 .5z"/>
<path d="M164.8 250l1.1 .3zM164.8 250l1.1 .3h-1z"/>
<path d="M164.8 242v.4l.6-.4zM164.8 242v.4h-.2z"/>
<path d="M164.9 250.3h1.9zM164.9 250.3h1.9zM164.9 250.3h1.9v1.7z"/>
<path d="M164.9 241.9h1.2zM164.9 241.9h1.9z"/>
<path d="M164.9 241.9l.5 .1 .7-.1zM164.9 241.9l.5 .1h-.6z"/>
</g>
<g fill="none" stroke="#000" stroke-width=".28">
<path d="M166.8 17.1l-6.1 6 6.1 6.1M166.8 16.1v2.7M162.6 23.1h8.4M166.8 27.3v14.7M166.8 227.1v14.8M162.6 246.1h8.4M166.8 240.2l-6.1 5.9 6.1 5.9M166.8 250.3v2.7"/>
<circle cx="166.9" cy="23" r="4.3"/>
<circle cx="166.9" cy="246" r="4.3"/>
</g>
<!-- layer: Services-Sewer -->
<g fill="none" stroke="#000" stroke-width=".51">
<path d="M233.7 9l.1 12M231.8 32.4l2 2 2.3-2M233.8 27v12M233.8 44.9l.2 12M231.8 68.8l2.2 2.2 2.2-2.2M234 63v11.9M234 81l.2 12M234.2 98.9v12.1M234.2 116.9l.2 12M234.4 135v12M232.2 140.3l2.2 2.2 2-2.2M234.4 153v12"/>
<path d="M234.5 170.9v12M236.6 175.6l-2.1 2.2-2.2-2M234.5 189v12M234.7 207v12M236.7 211.9l-2 2.2-2.2-2.1M234.7 224.9v12M232.7 248.1l2.2 2.2 2-2.2M234.9 243v12.1M234.9 278.9l.1 12.1M234.9 261v12M232.8 283.7l2.2 2.2 2.1-2.2M235 297.1v2"/>
</g>
<g fill="#000">
<circle cx="233.8" cy="25.4" r=".25"/>
<circle cx="233.8" cy="23.9" r=".25"/>
<circle cx="233.8" cy="22.4" r=".25"/>
<circle cx="233.8" cy="42" r=".25"/>
<circle cx="233.8" cy="43.4" r=".25"/>
<circle cx="233.8" cy="40.5" r=".25"/>
<circle cx="234" cy="60" r=".25"/>
<circle cx="234" cy="58.5" r=".25"/>
<circle cx="234" cy="76.4" r=".25"/>
<circle cx="234" cy="79.5" r=".25"/>
<circle cx="234" cy="77.9" r=".25"/>
<circle cx="234" cy="61.5" r=".25"/>
<circle cx="234.2" cy="97.4" r=".25"/>
<circle cx="234.2" cy="95.9" r=".25"/>
<circle cx="234.2" cy="94.5" r=".25"/>
<circle cx="234.2" cy="112.5" r=".25"/>
<circle cx="234.2" cy="114" r=".25"/>
<circle cx="234.2" cy="115.5" r=".25"/>
<circle cx="234.4" cy="133.5" r=".25"/>
<circle cx="234.4" cy="132" r=".25"/>
<circle cx="234.4" cy="130.4" r=".25"/>
<circle cx="234.4" cy="151.4" r=".25"/>
<circle cx="234.4" cy="149.9" r=".25"/>
<circle cx="234.4" cy="148.5" r=".25"/>
<circle cx="234.5" cy="168" r=".25"/>
<circle cx="234.5" cy="166.5" r=".25"/>
<circle cx="234.5" cy="169.5" r=".25"/>
<circle cx="234.5" cy="184.4" r=".25"/>
<circle cx="234.5" cy="186" r=".25"/>
<circle cx="234.5" cy="187.5" r=".25"/>
<circle cx="234.5" cy="203.9" r=".25"/>
<circle cx="234.5" cy="202.4" r=".25"/>
<circle cx="234.7" cy="205.4" r=".25"/>
<circle cx="234.7" cy="238.5" r=".25"/>
<circle cx="234.7" cy="223.4" r=".25"/>
<circle cx="234.7" cy="222" r=".25"/>
<circle cx="234.7" cy="240" r=".25"/>
<circle cx="234.7" cy="220.5" r=".25"/>
<circle cx="234.7" cy="241.5" r=".25"/>
<circle cx="234.9" cy="256.4" r=".25"/>
<circle cx="234.9" cy="259.5" r=".25"/>
<circle cx="234.9" cy="257.9" r=".25"/>
<circle cx="234.9" cy="277.4" r=".25"/>
<circle cx="234.9" cy="276.1" r=".25"/>
<circle cx="234.9" cy="274.5" r=".25"/>
<circle cx="235" cy="292.5" r=".25"/>
<circle cx="235" cy="294" r=".25"/>
<circle cx="235" cy="295.5" r=".25"/>
</g>
<!-- layer: Lancscape-3 -->
<path d="M242 52.7h.8v200.2h-.8zM242 72.9h.8M242 92.8h.8M242 112.8h.8M242 132.8h.8M242 152.8h.8M242 172.8h.8M242 192.7h.8M242.8 212.7h-.8h.8M242 232.9h.8" fill="none" stroke="#000" stroke-width=".34"/>
<!-- layer: Title-13 -->
<g fill="#dcdcdc" stroke="#dcdcdc" stroke-width=".28">
<path d="M161.7 397.3h.4z"/>
<path d="M161.5 397.3h.7z"/>
<path d="M161.2 397.5h1.4z"/>
<path d="M160.5 399.2h2.6z"/>
<path d="M160.7 399.5h2.2z"/>
<path d="M161.5 399.8h.7l-.1 .2z"/>
<path d="M161.7 397.3h.5zM161.5 397.3h.7zM161.4 397.3h.8z"/>
<path d="M161.4 397.3h1zM161.4 397.3h1z"/>
<path d="M161.4 397.3l1.2 .2-.2-.2zM161.4 397.3l1.2 .2h-1.4zM161 397.5h1.6z"/>
<path d="M161 397.5l1.7 .1-.1-.1zM161 397.5l1.7 .1h-1.7z"/>
<path d="M161 397.6h1.9zM160.9 397.6h2z"/>
<path d="M160.9 397.6l2 .2v-.2zM160.9 397.6l2 .2h-2.2zM160.7 397.8h2.2zM160.7 397.8h2.2z"/>
<path d="M160.7 397.8l2.4 .2-.2-.2zM160.7 397.8l2.4 .2h-2.4z"/>
<path d="M160.7 398l2.4 .1v-.1zM160.7 398l2.4 .1h-2.6zM160.5 398.1h2.6zM160.5 398.1h2.6z"/>
<path d="M160.5 398.1l2.7 .2-.1-.2zM160.5 398.1l2.7 .2h-2.7z"/>
<path d="M160.5 398.3l2.7 .2v-.2zM160.5 398.3l2.7 .2h-2.7z"/>
<path d="M160.5 398.5l2.7 .2v-.2zM160.5 398.5l2.7 .2h-2.7zM160.5 398.7h2.7zM160.5 398.7h2.7z"/>
<path d="M160.5 398.7l2.7 .1v-.1zM160.5 398.7l2.7 .1h-2.7z"/>
<path d="M160.5 398.8l2.6 .2 .1-.2zM160.5 398.8l2.6 .2h-2.6z"/>
<path d="M160.5 399l2.6 .2v-.2zM160.5 399l2.6 .2h-2.6zM160.5 399.2h2.6z"/>
<path d="M160.7 399.2l2.2 .1 .2-.1zM160.7 399.2l2.2 .1h-2.2z"/>
<path d="M160.7 399.3l2.2 .2v-.2zM160.7 399.3l2.2 .2h-2.2zM160.7 399.5h2.2z"/>
<path d="M160.9 399.5l1.8 .2 .2-.2zM160.9 399.5l1.8 .2h-1.7z"/>
<path d="M161 399.7h1.6zM161 399.7h1.7z"/>
<path d="M161 399.7l1.6 .1v-.1zM161 399.7l1.6 .1h-1.4z"/>
<path d="M161.2 399.8h1.4zM161.2 399.8h1.2z"/>
<path d="M161.4 399.8h.8zM161.4 399.8h1z"/>
<path d="M161.4 399.8h.8zM161.4 399.8h.8z"/>
<path d="M161.5 399.8l.6 .2zM161.7 400h.4z"/>
</g>
<!-- layer: Title-2 -->
<g fill="none" stroke="#000" stroke-width=".28">
<path d="M0 .4h296.7v419.8h-296.7zM155.1 398.7l4.6 .8-2.6 3.9 3.9-2.7 .9 4.7 .8-4.7 3.9 2.7-2.7-3.9 4.8-.8M155.1 398.7l4.6-.9-2.6-3.9 3.9 2.6 .9-4.6 .8 4.6 3.9-2.6-2.7 3.9 4.8 .9M155.1 398.7h4.4M157.1 393.9l3.1 3.1M159.5 398.7h.1M159.7 397.8h.1M159.7 399.5h.1M159.7 399.5l-2.6 3.9 3.1-3.2M159.7 397.8l-4.6 .9M159.9 399.4l.5 .8M159.9 397.7l-.2 .9"/>
<path d="M160.2 397h.1M161 396.5h.1M161 396.5l-3.9-2.6 3.1 3.1M161.1 396.5l-.7 .5M161.9 396.3h.1M161.9 396.3v-4.4l.8 4.6M161.9 380.7v15.6M161.9 383.9l-.7 3.4h1.2l-.5-3.4v3.4M161.9 383.9v3.4h-.7zM162 396.3l.8 .2M162.7 396.5h.1M163.4 397h.1"/>
<path d="M163.4 397l3.2-3.1-2.7 3.9M163.6 397l.5 .7M163.9 397.8h.1M163.9 399.5h.1M164.1 398.7h.1M164.1 398.7h4.6l-4.8 .8M164.1 398.7h4.6M164.3 398.6l-.2 .8M166.6 393.9l-3.2 3.1M160.2 400.2h.1M160.2 400.2l-3.1 3.2M161 400.7h.1"/>
<path d="M161 400.7l.9 4.7v-4.5M161.1 400.7l.9 .2M161.9 400.9h.1M161.9 400.9v13.2M162.7 400.7h.1M163.4 400.2h.1M163.4 400.2l3.2 3.2-3.9-2.7M163.4 400.2l3.2 3.2M163.6 400.2l-.8 .5"/>
<circle cx="162" cy="398.6" r="2.29"/>
<circle cx="162" cy="398.6" r="1.27"/>
</g>
<!-- layer: Title-15 -->
<path d="M4.9 385.3h286.9v29.9h-286.9M91.9 385.3v29.9M99.9 385.3v29.9M115.8 385.3v29.9M171.9 385.3v29.9M231.8 395.3h60M231.8 385.3v29.9M261.8 395.3v19.9M231.8 405.3h60" fill="none" stroke="#000" stroke-width=".28"/>
<!-- layer: Title-2 -->
<g fill="#000" stroke="#000" stroke-width=".28">
<path d="M157.1 393.9l3.9 2.6h-1.3zM159.5 399.8h.5l.2 .4zM159.7 399.5l.3 .3h-.5zM158.3 398l1.4-.2v.2zM159.7 396.5h1.3l-.5 .3zM161.9 391.9l.8 4.4h-.8zM161.9 396.3h.8v.2zM161.9 383.9v3.4h-.7zM163.4 397h1l-.1 .3zM164.1 398.7h4.6l-2.4 .3zM163.4 397l3.2-3.1-2.2 3.1zM161 400.7l.2 .2z"/>
<path d="M162.9 400.5l1 .2zM163.4 400.2l.2 .1h-.4z"/>
<path d="M159.5 399.8l-.2 .4h.9zM159.3 400.2h.9l-3.1 3.2z"/>
<path d="M158.3 398l1.4 .3v-.3zM156.6 398.3l1.7-.3 1.4 .3z"/>
<path d="M156.6 398.3l2.9 .4 .2-.4zM155.1 398.7l1.5-.4 2.9 .4z"/>
<path d="M159.7 396.5l.3 .3h.5zM160 396.8h.5l-.3 .2z"/>
<path d="M162.2 396.5h.5zM161.9 396.3l.8 .2z"/>
<path d="M163.4 397l.3 .3h.6zM163.7 397.3h.6l-.4 .5z"/>
<path d="M164.1 398.7v.3h2.2zM164.1 399h2.2l-2.4 .5z"/>
<path d="M161 400.9h.5zM161 400.9h.5z"/>
<path d="M161 400.9h.9zM161 400.9h.9zM161 400.9h.9v4.5z"/>
<path d="M162.9 400.5l-.2 .2h1.2zM162.7 400.7h1.2l2.7 2.7z"/>
<path d="M163.2 400.3l.5 .2zM162.9 400.5l.3-.2 .5 .2z"/>
</g>
<!-- layer: Text-25 -->
<path d="M171.7 327.9h4.7" fill="none" stroke="#000" stroke-width=".28"/>
<text font-size="8.4" x="77" y="310.6">Proposed Lower Level Plan</text>
<g font-size="4.2" fill="#007fff">
<text x="10" y="391.5">B L U E B A N D E D B E E</text>
<text x="10.3" y="396.6">A r c h i t e c t u r a l S e r v i c e s</text>
</g>
<g font-size="4.2">
<text x="233.3" y="391.7">Proposed Lower Level Plan</text>
<text x="273.5" y="401.9">Bxx</text>
</g>
<g font-size="3.5">
<text x="165.6" y="22.1">A</text>
<text x="125.6" y="74.4">UNDER-FLOOR AREA</text>
<text x="194.7" y="112.3">STORAGE</text>
<text x="215.7" y="112.3">L'DRY</text>
<text x="176.4" y="160.6">GARAGE</text>
<text x="97.4" y="185.1">ROOM B</text>
<text x="97.5" y="180.9">STORAGE</text>
<text x="135.1" y="181.1">WORKSHOP</text>
<text x="13.5" y="191.4">NEIGHBOUR: 137</text>
<text x="13.9" y="195.6">ST JAMES ROAD</text>
<text x="254.7" y="223.7">NEIGHBOUR: 141</text>
<text x="254.8" y="228">ST JAMES ROAD</text>
<text x="165.6" y="245.1">A</text>
<text x="176.4" y="392.7">Alterations &amp; Additions to</text>
<text x="176.3" y="396.1">139 St James Road, Rosanna</text>
<text x="240.1" y="401.7">Dec 2019</text>
<text x="9.7" y="403.1">143 Green Street, Ivanhoe, 3079</text>
<text x="10.2" y="407.3">M: 0432 039 617</text>
<text x="176.3" y="404.4">Building Permit Stage</text>
<text x="10.2" y="411.7">E: annathearchitect@hotmail.com</text>
<text x="240.6" y="412">1:100</text>
<text x="274" y="411.7">F</text>
</g>
<g font-size="2.8">
<text x="250.1" y="31">NEW 1.2M HIGH</text>
<text x="250.3" y="34.4">TIMBER GATE</text>
<text x="249.9" y="72.2">NEW CONC. STAIRS &amp;</text>
<text x="249.9" y="75.6">LANDINGS</text>
<text x="249.9" y="79">LANDINGS: 750MM WIDE</text>
<text x="249.9" y="82.3">MIN.</text>
<text x="249.9" y="89.1">@150MM, 370MM GOINGS</text>
<text x="250.1" y="85.6">STAIRS: 16NO. RISERS</text>
<text x="207.1" y="92.8">WM &amp; CD</text>
<text x="84.5" y="97.6" transform="rotate(-90 84.5 97.6)">REMOVE ALL</text>
<text x="87.9" y="97.6" transform="rotate(-90 87.9 97.6)">EX. DECKING</text>
<text x="206.9" y="96.2">UNDER BENCH</text>
<text x="145.5" y="104.7">RAISE LEVEL OF</text>
<text x="223.9" y="104.2">S</text>
<text x="250.1" y="105.2">NEW CONC. SLEEPER</text>
<text x="145.5" y="108.1">BLOCKWORK LINTEL OVER</text>
<text x="145.8" y="111.5">STAIRS TO COMPLY WITH</text>
<text x="250.1" y="108.6">RETAINING</text>
<text x="250.3" y="112">WALLS TO EAST</text>
<text x="145.5" y="114.9">REGULATIONS</text>
<text x="194.9" y="115.5">ALT</text>
<text x="215.4" y="115.5">ALT</text>
<text x="250.1" y="115.4">BOUNDARY</text>
<text x="200.8" y="120.6">NEW DOOR &amp;</text>
<text x="201" y="124">WINDOW USING</text>
<text x="189" y="129.2">GR</text>
<text x="200.8" y="127.4">EXISITNG LINTEL</text>
<text x="164.9" y="137">BIKE HANGING</text>
<text x="96.9" y="149.9">CONCRETE</text>
<text x="218.6" y="154.5" transform="rotate(-90 218.6 154.5)">FOLD-DOWN</text>
<text x="222" y="154.5" transform="rotate(-90 222 154.5)">CLOTHESLINE</text>
<text x="138" y="160.4">(APPROX)</text>
<text x="138.2" y="156.8">FFL: 49.88</text>
<text x="247.1" y="156.2" transform="rotate(-90 247.1 156.2)">CONCRETE RW</text>
<text x="80.4" y="167.2">NEW</text>
<text x="176.4" y="164.1">EXISTING</text>
<text x="80.6" y="170.6">GATE</text>
<text x="180.3" y="171.6">(AT DOOR)</text>
<text x="180.5" y="168.2">FFL: 49.40</text>
<text x="218.1" y="170.1">LEVELED</text>
<text x="218.3" y="173.4">GROUND</text>
<text x="135.1" y="184.4">EXISTING</text>
<text x="87.2" y="186.8">EM</text>
<text x="97" y="188.8">EXISTING</text>
<text x="86.4" y="196.6">GM</text>
<text x="176.8" y="200">TILT UP DOOR</text>
<text x="100.2" y="209.7">STAIR LANDING</text>
<text x="176.1" y="209.3">BALCONY OVER</text>
<text x="221" y="206.6">NEW GATE IN</text>
<text x="100.1" y="213.1">OVER (DASHED)</text>
<text x="176.1" y="212.7">(DASHED)</text>
<text x="221" y="210">BREEZE BLOCK</text>
<text x="221" y="213.4">WALL</text>
<text x="216.7" y="258.8">NGL</text>
<text x="90.1" y="277.7">WTM</text>
<text x="90.3" y="280.6">T</text>
<text x="171.7" y="327.2">KEY</text>
<text x="171.9" y="334">AB</text>
<text x="179.8" y="334">AWNING BLIND</text>
<text x="235.7" y="334">GM</text>
<text x="243.7" y="334">GAS METER</text>
<text x="171.9" y="337.4">A/C</text>
<text x="179.5" y="340.7">(BUILT INTO WALL)</text>
<text x="179.8" y="337.4">AIR CONDITIONING UNIT</text>
<text x="235.5" y="340.7">HWS</text>
<text x="235.7" y="337.4">GR</text>
<text x="243.5" y="337.4">EXISTING DRAINAGE GRATE</text>
<text x="243.5" y="340.7">HOT WATER SERVICE</text>
<text x="171.7" y="347.5">CD</text>
<text x="171.9" y="344.1">ALT</text>
<text x="179.7" y="347.5">CLOTHES DRIER</text>
<text x="179.8" y="344.1">ALTERATION OF EXISTING</text>
<text x="235.5" y="344.1">NGL</text>
<text x="235.7" y="347.5">OV</text>
<text x="243.5" y="344.1">NATURAL GROUND LEVEL</text>
<text x="243.7" y="347.5">WALL OVEN</text>
<text x="171.7" y="350.9">DP</text>
<text x="179.7" y="350.9">DOWN PIPE</text>
<text x="235.7" y="350.9">S</text>
<text x="243.8" y="350.9">SINK</text>
<text x="171.7" y="354.3">EF</text>
<text x="171.7" y="357.7">EM</text>
<text x="179.7" y="354.3">EXHAUST FAN (IN WALL)</text>
<text x="179.7" y="357.7">ELECTRICITY METER</text>
<text x="235.7" y="354.3">T</text>
<text x="235.7" y="357.5">V</text>
<text x="243.7" y="357.5">WALL VENT</text>
<text x="243.8" y="354.3">TAP (GARDEN)</text>
<text x="171.7" y="361.1">F</text>
<text x="171.7" y="364.4">FB</text>
<text x="179.7" y="361.1">FRIDGE</text>
<text x="179.7" y="364.4">FUSE BOARD</text>
<text x="235.7" y="360.9">WM</text>
<text x="235.7" y="364.3">WTM WATER METER</text>
<text x="243.7" y="360.9">WASHING MACHINE</text>
<text x="171.7" y="367.8">FFL</text>
<text x="171.7" y="371.2">GB</text>
<text x="179.7" y="367.8">FINISHED FLOOR LEVEL</text>
<text x="179.7" y="371.2">GLASS BRICKS</text>
<text x="243.8" y="367.7">TITLE BOUNDARY</text>
<text x="171.7" y="374.6">GL</text>
<text x="179.7" y="374.6">GROUND LEVEL</text>
<text x="94.3" y="392.6">A</text>
<text x="101.9" y="392.6">01.01.20</text>
<text x="118" y="392.6">Preliminary Client Issue</text>
<text x="94.3" y="396.1">B</text>
<text x="94.3" y="400.2">C</text>
<text x="101.8" y="400.2">15.06.20</text>
<text x="101.9" y="396.3">28.02.20</text>
<text x="118" y="396.3">Laundry Altered</text>
<text x="118.2" y="400.2">General Revisions</text>
<text x="176.3" y="399.2">For Rob Buttery &amp; Kirsten Sadler</text>
<text x="94.5" y="403.9">D</text>
<text x="94.5" y="407.6">E</text>
<text x="101.8" y="407.8">13/08.20</text>
<text x="101.9" y="403.9">26.06.20</text>
<text x="118.2" y="403.9">Issue to Landscaper</text>
<text x="118.2" y="407.8">Client Issue</text>
<text x="94.5" y="411.5">F</text>
<text x="101.9" y="411.5">25/08.20</text>
<text x="118.2" y="411.5">Cost Planning Issue</text>
<text x="176.3" y="409.8">Project No: 119001</text>
</g>
<g font-size="2.5">
<text x="162.9" y="25.3">WDXX</text>
<text x="184.2" y="28.2">DP</text>
<text x="89.7" y="49.5">DP</text>
<text x="87.2" y="206.3">DP</text>
<text x="214" y="208.8">DP</text>
<text x="162.9" y="248.3">WDXX</text>
<text x="233.2" y="279.8" transform="rotate(-90 233.2 279.8)">EXISTING SEWER LINE</text>
</g>
<g font-size="2.1">
<text x="241.3" y="68.6" transform="rotate(-90 241.3 68.6)">600 HIGH</text>
<text x="241.3" y="88.8" transform="rotate(-90 241.3 88.8)">1000 HIGH</text>
<text x="241.3" y="112" transform="rotate(-90 241.3 112)">1400 HIGH</text>
<text x="241.3" y="127.6" transform="rotate(-90 241.3 127.6)">1200 HIGH</text>
<text x="241.3" y="147.5" transform="rotate(-90 241.3 147.5)">1200 HIGH</text>
<text x="241.3" y="167.5" transform="rotate(-90 241.3 167.5)">1200 HIGH</text>
<text x="241.3" y="188.3" transform="rotate(-90 241.3 188.3)">1000 HIGH</text>
<text x="241.3" y="201.7" transform="rotate(-90 241.3 201.7)">800 HIGH</text>
<text x="241.3" y="227.6" transform="rotate(-90 241.3 227.6)">800 HIGH</text>
<text x="241.3" y="246.4" transform="rotate(-90 241.3 246.4)">800 HIGH</text>
<text x="92.5" y="387.8">Rev</text>
<text x="100.4" y="387.8">Date</text>
<text x="116.3" y="388">Description</text>
<text x="161" y="393.2" transform="rotate(-90 161 393.2)">North</text>
<text x="233" y="397.8">Date:</text>
<text x="262.8" y="397.8">Dwg. No:</text>
<text x="233.2" y="408">Scale @ A3:</text>
<text x="262.8" y="407.8">Rev. No:</text>
<text x="161" y="410.5" transform="rotate(-90 161 410.5)">Solar</text>
</g>
</svg>
